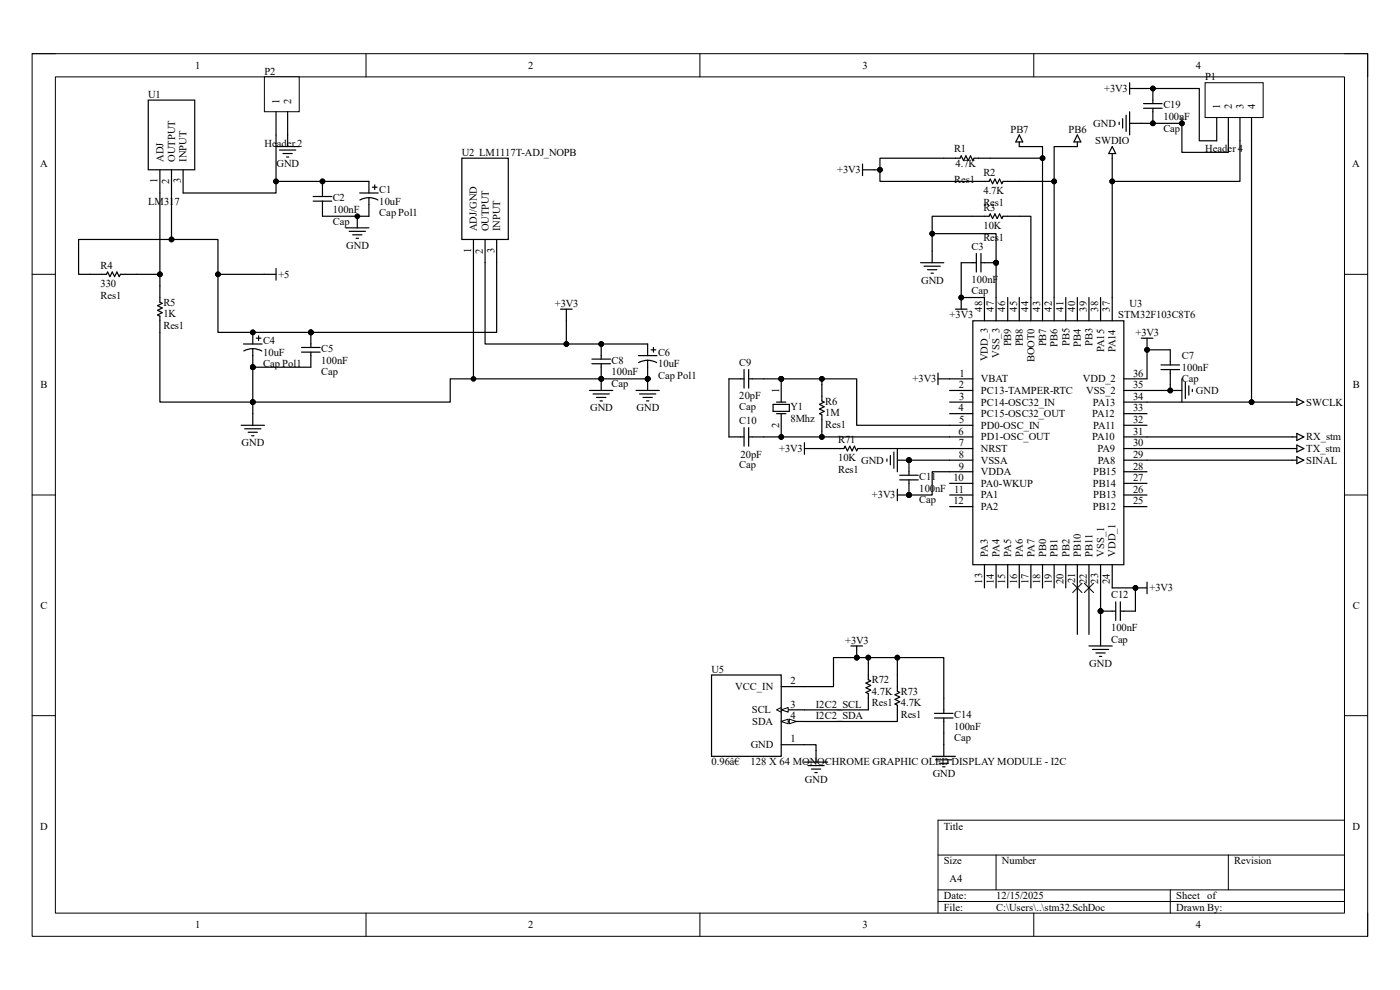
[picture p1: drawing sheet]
<svg xmlns="http://www.w3.org/2000/svg" width="297mm" height="210mm" viewBox="0 0 297 210" stroke-linecap="round" stroke-linejoin="round" font-family="sans-serif">
<path d="M6.8 11.4h283.4v187.2h-283.4z" fill="none" stroke="#000" stroke-width=".21"/>
<path d="M11.7 16.3h273.5v177.4h-273.5z" fill-rule="evenodd" fill="#fff"/>
<g fill="none" stroke="#000" stroke-width=".21">
<path d="M6.8 11.4h4.9M11.7 16.3h273.5v177.4h-273.5zM77.6 11.4v4.9M148.5 11.4v4.9M219.3 11.4v4.9M285.2 11.4h5v4.9M6.8 58.2h4.9M285.2 58.2h5M6.8 105h4.9M285.2 105h5M6.8 151.8h4.9M285.2 151.8h5"/>
<path d="M285.2 174h-86.2v19.7M77.6 193.7v4.9M148.5 193.7v4.9M199 181.4h86.2M199 188.8h86.2M199 191.2h86.2M211.3 181.4v7.4M219.3 193.7v4.9M248.3 188.8v4.9M260.6 181.4v7.4M290.2 193.7v4.9"/>
</g>
<path d="M206.4 68.1h32v51.7h-32z" fill-rule="evenodd" fill="#fff"/>
<g fill="none" stroke="#000" stroke-width=".25">
<path d="M183 34.8v2.5M183 36h2.4M200.2 33.6h3.5l.2-.5 .5 .9 .5-.9 .5 .9 .5-.9 .5 .9 .2-.4h3.5M206.4 38.5h3.4l.3-.5 .5 1 .5-1 .5 1 .5-1 .4 1 .3-.5h3.4M216.2 30.1v1M216.2 28.6l.8 1.5h-1.5zM228.6 30.1v1M228.6 28.6l.7 1.5h-1.5zM236 32.6v1M236 31.1l.7 1.5h-1.5zM195.3 55.7h4.9M196 56.5h3.5"/>
<path d="M196.8 57.2h2M197.5 58h.5M197.8 53.3v2.4M203.9 55.7h3.2M206.4 45.9h3.4l.3-.5 .5 1 .5-1 .5 1 .5-1 .4 1 .3-.5h3.4M207.1 53.8v3.9M208.1 55.7h3.2M208.1 53.8v3.9M206.4 68.1h32v51.7h-32zM208.9 63.1v5M211.3 63.1v5M213.8 63.1v5"/>
<path d="M216.2 63.1v5M218.7 63.1v5M221.2 63.1v5M223.6 63.1v5M226.1 63.1v5M228.6 63.1v5M231 63.1v5M233.5 63.1v5M236 63.1v5M246.3 77.4h3.9M246.3 78.4h3.9M248.3 74.2v3.2"/>
<path d="M248.3 78.4v3.2M175.6 95.2h3.4l.3-.5 .5 .9 .5-.9 .5 .9 .5-.9 .4 .9 .3-.4h3.4M201.5 80.4h4.9M201.5 82.8h4.9M201.5 85.3h4.9M201.5 87.8h4.9M201.5 90.2h4.9M201.5 92.7h4.9M201.5 95.2h4.9M201.5 97.6h4.9M238.4 80.4h4.9M238.4 82.8h4.9"/>
<path d="M238.4 85.3h4.9M238.4 87.8h4.9M238.4 90.2h4.9M238.4 92.7h4.9M238.4 95.2h4.9M238.4 97.6h4.9M274.1 85.3h1M274.1 92.7h1M274.1 95.2h1M274.1 97.6h1M275.1 94.4l1.5 .8-1.5 .7zM275.1 84.6l1.5 .7-1.5 .7z"/>
<path d="M275.1 91.9l1.5 .8-1.5 .7zM275.1 96.9l1.5 .7-1.5 .8zM201.5 100.1h4.9M201.5 102.5h4.9M201.5 105h4.9M201.5 107.5h4.9M208.9 119.8v4.9M211.3 119.8v4.9M213.8 119.8v4.9M216.2 119.8v4.9M218.7 119.8v4.9M221.2 119.8v4.9"/>
<path d="M223.6 119.8v4.9M226.1 119.8v4.9M228.6 119.8v4.9M231 119.8v4.9M233.5 119.8v4.9M236 119.8v4.9M238.4 100.1h4.9M238.4 102.5h4.9M238.4 105h4.9M238.4 107.5h4.9M233.5 129.6h3.2M236.7 127.7v3.9"/>
<path d="M237.7 129.6h3.2M237.7 127.7v3.9"/>
</g>
<g fill="#000">
<circle cx="211.3" cy="55.7" r=".5"/>
<circle cx="233.5" cy="129.6" r=".5"/>
</g>
<g fill="none" stroke="#000" stroke-width=".21">
<circle cx="211.3" cy="55.7" r=".5"/>
<circle cx="233.5" cy="129.6" r=".5"/>
</g>
<path d="M31.5 21.2h9.8v14.8h-9.8z" fill-rule="evenodd" fill="#fff"/>
<path d="M31.5 21.2h9.8v14.8h-9.8zM33.9 36v4.9M36.4 36v4.9M38.8 36v4.9" fill="none" stroke="#000" stroke-width=".25"/>
<path d="M98 33.6h9.8v17.2h-9.8z" fill-rule="evenodd" fill="#fff"/>
<g fill="none" stroke="#000" stroke-width=".25">
<path d="M68.4 38.5v3.2M78.3 38.5v2.4M79 39.7h1M79.5 39.2v1M98 33.6h9.8v17.2h-9.8zM19.1 58.2h3.5l.2-.5 .5 1 .5-1 .5 1 .5-1 .5 1 .2-.5h3.5M56.1 58.2h2.5M58.6 57v2.4M66.4 41.7h4M66.4 42.7h4M68.4 42.7v3.2M73.3 48.3h5"/>
<path d="M74.1 49.1h3.4M74.8 49.8h2M75.6 50.6h.4M75.8 45.9v2.4M76.3 40.9h3.9M78.3 41.9l1.1 .2 .8 .3M78.3 41.9l-1.2 .2-.7 .3M78.3 41.9v4M100.4 50.8v4.9M102.9 50.8v4.9M105.4 50.8v4.9M33.9 60.7v3.4l.5 .3-1 .4 1 .5-1 .5 1 .5-1 .5 .5 .3v3.4"/>
<path d="M51.7 73h3.9M53.6 74l1.2 .1 .7 .4M53.6 74l-1.1 .1-.8 .4M53.6 70.5v2.5M53.6 74v3.9M54.4 71.7h1M54.9 71.2v1M64 73.7h3.9M64 74.7h3.9M65.9 70.5v3.2M65.9 74.7v3.2M118.9 65.6h2.5"/>
<path d="M120.2 65.6v2.5M125.6 76.2h3.9M125.6 77.2h3.9M127.5 73v3.2M127.5 77.2v5.6M135.4 75.4h4M137.4 76.4l.8 .1 1.1 .4M137.4 76.4l-.8 .1-1.1 .4M137.4 73v2.4M137.4 76.4v6.4M138.1 74.2h1M138.6 73.7v1"/>
<path d="M51.2 90.2h4.9M51.9 91h3.5M52.6 91.7h2M53.4 92.4h.5M53.6 87.8v2.4M125.1 82.8h4.9M125.8 83.6h3.5M126.6 84.3h1.9M127.3 85h.5M134.9 82.8h5M135.7 83.6h3.4M136.4 84.3h2"/>
<path d="M137.2 85h.4"/>
</g>
<g fill="#000">
<circle cx="68.4" cy="38.5" r=".5"/>
<circle cx="75.8" cy="45.9" r=".5"/>
<circle cx="53.6" cy="77.9" r=".5"/>
<circle cx="53.6" cy="70.5" r=".5"/>
<circle cx="66" cy="70.5" r=".5"/>
<circle cx="127.6" cy="73" r=".5"/>
<circle cx="127.6" cy="80.4" r=".5"/>
<circle cx="137.4" cy="80.4" r=".5"/>
</g>
<g fill="none" stroke="#000" stroke-width=".21">
<circle cx="68.4" cy="38.5" r=".5"/>
<circle cx="75.8" cy="45.9" r=".5"/>
<circle cx="53.6" cy="77.9" r=".5"/>
<circle cx="53.6" cy="70.5" r=".5"/>
<circle cx="66" cy="70.5" r=".5"/>
<circle cx="127.6" cy="73" r=".5"/>
<circle cx="127.6" cy="80.4" r=".5"/>
<circle cx="137.4" cy="80.4" r=".5"/>
</g>
<path d="M151 143.2h14.7v17.2h-14.7z" fill-rule="evenodd" fill="#fff"/>
<path d="M151 143.2h14.7v17.2h-14.7zM165.7 145.7h5M165.7 150.6h5" fill="none" stroke="#000" stroke-width=".25"/>
<path d="M165.7 150.6l1.5-.5v1z" fill="#fff"/>
<path d="M165.7 150.6l1.5-.5v1zM165.7 150.1l-1 .5 1 .5" fill="none" stroke="#000" stroke-width=".21"/>
<path d="M165.7 153.1h5" fill="none" stroke="#000" stroke-width=".25"/>
<path d="M165.7 153.1l1.5-.5v.9z" fill="#fff"/>
<path d="M165.7 153.1l1.5-.5v.9z" fill="none" stroke="#000" stroke-width=".21"/>
<path d="M167.5 152.6l1.4 .5-1.4 .4z" fill="#fff"/>
<g fill="none" stroke="#000" stroke-width=".21">
<path d="M167.5 152.6l1.4 .5-1.4 .4z"/>
<circle cx="244.6" cy="18.8" r=".5"/>
<circle cx="244.6" cy="26.2" r=".5"/>
<circle cx="203.9" cy="63.1" r=".5"/>
<circle cx="243.4" cy="74.2" r=".5"/>
<circle cx="165.7" cy="80.4" r=".5"/>
<circle cx="165.7" cy="92.7" r=".5"/>
<circle cx="192.8" cy="97.6" r=".5"/>
<circle cx="248.3" cy="82.8" r=".5"/>
<circle cx="192.8" cy="105" r=".5"/>
<circle cx="181.8" cy="139.5" r=".5"/>
<circle cx="240.9" cy="124.7" r=".5"/>
</g>
<g fill="none" stroke="#000" stroke-width=".25">
<path d="M239.6 17.5v2.5M239.6 18.8h2.5M244.6 18.8v3.2M58.6 31.1h4.9M59.3 31.8h3.4M60 32.6h2M60.8 33.3h.5M61 28.6v2.5M237.4 25.9v.5M238.2 25.2v2M238.9 24.4v3.5M239.6 23.7v4.9"/>
<path d="M239.6 26.2h2.5M242.6 23h3.9M242.6 22h3.9M244.6 23v3.2M157.9 78.4v3.9M158.8 78.4v3.9M199 79.1v2.5M202.7 65.6h2.5M203.9 63.1v2.5M242.1 71.7h2.5M243.3 71.7v2.5M154.6 80.4h3.3"/>
<path d="M154.6 92.7h3.3M157.9 90.7v4M158.8 80.4h3.2M158.8 90.7v4M158.8 92.7h3.2M164 85.8h3.5v1.5h-3.5zM164.7 87.8h2M164.7 85.3h2M165.7 80.4v4.9M165.7 87.8v4.9M170.7 93.9v2.5M170.7 95.2h2.4"/>
<path d="M174.4 81.6v3.4l.4 .3-.9 .5 .9 .5-.9 .5 .9 .5-.9 .5 .5 .2v3.5M188.2 97.4v.5M188.9 96.6v2M189.6 95.9v3.4M190.4 95.2v4.9M190.4 97.6h2.4v3.2M199 80.4h2.5M248.3 82.8h2.4M250.7 80.4v4.9M251.5 81.1v3.5M252.2 81.9v1.9M253 82.6v.5"/>
<path d="M190.4 103.8v2.4M190.9 100.8h3.9M190.9 101.8h3.9M192.8 101.8v3.2h-2.4M180.5 137h2.5M181.7 137v2.5M231 137h5M231.8 137.8h3.4M232.5 138.5h2M233.2 139.3h.5M233.5 134.6v2.4M240.9 124.7h2.4"/>
<path d="M243.3 123.5v2.5M165.7 158h5M173.1 159.2v2.5M184.2 140.7v3.5l.5 .2-1 .5 1 .5-1 .5 1 .5-1 .5 .5 .2v3.5M190.4 143.2v3.4l.5 .3-1 .5 1 .5-1 .5 1 .5-1 .5 .5 .2v3.5M198.3 151.3h3.9M198.3 152.3h3.9M200.2 148.1v3.2M200.2 152.3v3.2M200.2 158v2.4M170.7 161.7h4.9M171.4 162.4h3.4"/>
<path d="M172.1 163.2h2M172.9 163.9h.5M197.8 160.4h4.9M198.5 161.2h3.5M199.2 161.9h2M200 162.7h.5"/>
</g>
<g fill="#000">
<circle cx="244.6" cy="18.8" r=".5"/>
<circle cx="244.6" cy="26.2" r=".5"/>
<circle cx="203.9" cy="63.1" r=".5"/>
<circle cx="243.4" cy="74.2" r=".5"/>
<circle cx="165.7" cy="80.4" r=".5"/>
<circle cx="165.7" cy="92.7" r=".5"/>
<circle cx="192.8" cy="97.6" r=".5"/>
<circle cx="248.3" cy="82.8" r=".5"/>
<circle cx="192.8" cy="105" r=".5"/>
<circle cx="181.8" cy="139.5" r=".5"/>
<circle cx="240.9" cy="124.7" r=".5"/>
</g>
<path d="M255.7 17.5h12.3v7.4h-12.3z" fill-rule="evenodd" fill="#fff"/>
<path d="M255.7 17.5h12.3v7.4h-12.3zM227.6 123.7l2 2M229.6 123.7l-2 2M230 123.7l2 2M232 123.7l-2 2" fill="none" stroke="#000" stroke-width=".21"/>
<path d="M258.1 24.9v5M260.6 24.9v5M263.1 24.9v5M265.5 24.9v5" fill="none" stroke="#000" stroke-width=".25"/>
<path d="M56.1 16.3h7.4v7.4h-7.4z" fill-rule="evenodd" fill="#fff"/>
<g fill="none" stroke="#000" stroke-width=".21">
<path d="M56.1 16.3h7.4v7.4h-7.4z"/>
<circle cx="58.6" cy="38.5" r=".5"/>
<circle cx="186.7" cy="36" r=".5"/>
<circle cx="221.2" cy="33.6" r=".5"/>
<circle cx="223.6" cy="38.5" r=".5"/>
<circle cx="236" cy="38.5" r=".5"/>
<circle cx="250.7" cy="26.2" r=".5"/>
<circle cx="33.9" cy="58.2" r=".5"/>
<circle cx="36.4" cy="50.8" r=".5"/>
<circle cx="46.2" cy="58.2" r=".5"/>
<circle cx="197.8" cy="49.6" r=".5"/>
<circle cx="211.3" cy="55.7" r=".5"/>
<circle cx="53.6" cy="77.9" r=".5"/>
<circle cx="66" cy="70.5" r=".5"/>
<circle cx="120.2" cy="73" r=".5"/>
<circle cx="203.9" cy="63.1" r=".5"/>
<circle cx="243.4" cy="74.2" r=".5"/>
<circle cx="53.6" cy="85.3" r=".5"/>
<circle cx="100.4" cy="80.4" r=".5"/>
<circle cx="137.4" cy="80.4" r=".5"/>
<circle cx="165.7" cy="80.4" r=".5"/>
<circle cx="174.4" cy="92.7" r=".5"/>
<circle cx="174.4" cy="80.4" r=".5"/>
<circle cx="192.8" cy="97.6" r=".5"/>
<circle cx="248.3" cy="82.8" r=".5"/>
<circle cx="265.5" cy="85.3" r=".5"/>
<circle cx="192.8" cy="105" r=".5"/>
<circle cx="181.8" cy="139.5" r=".5"/>
<circle cx="184.2" cy="139.5" r=".5"/>
<circle cx="190.4" cy="139.5" r=".5"/>
<circle cx="233.5" cy="129.6" r=".5"/>
<circle cx="240.9" cy="124.7" r=".5"/>
</g>
<g fill="none" stroke="#000" stroke-width=".25">
<path d="M242.1 18.8h12.3v11.1h3.7M58.6 23.7v17.2h-19.8M58.6 38.5h19.7M61 23.7v4.9M186.7 36v2.5h19.7M200.2 33.6h-13.5v2.4h-1.3M210.1 33.6h11.1M216.2 31.1h5v32M216.2 38.5h7.4M228.6 31.1h-5v32M236 33.6v29.5M250.7 24.9v1.3h-8.6"/>
<path d="M250.7 26.2v6.1h9.9v-2.4M263.1 29.9v8.6h-27.1M265.5 29.9v55.4M29 58.2h4.9v2.5M33.9 40.9v17.3M36.4 40.9v9.9h-19.7v7.4h2.4M36.4 50.8h9.8v19.7h59.2v-14.8M46.2 58.2h9.9M68.4 45.9h9.9M100.4 55.7v24.7M102.9 55.7v17.3h34.5M197.8 49.6v3.7"/>
<path d="M203.9 55.7v7.4h5M206.4 45.9h-8.6v3.7h13.5v13.5M216.2 45.9h2.5v17.2M33.9 70.5v14.8h61.6v-4.9h41.9M65.9 77.9h-12.3v9.9M120.2 68.1v4.9M248.3 74.2h-5v6.2M154.6 80.4v12.3M162 80.4h19.7v9.8h19.8M173.1 95.2h2.5M174.4 91.5v1.2h-12.4M174.4 92.7h27.1"/>
<path d="M174.4 80.4v1.2M185.4 95.2h16.1M192.8 97.6h8.7M243.3 85.3h30.8M243.3 95.2h30.8M243.3 97.6h30.8M243.3 92.7h30.8M248.3 81.6v1.2h-5M201.5 100.1h-3.7v4.9h-5M184.2 139.5v1.2M190.4 139.5v3.7M228.6 124.7v9.9"/>
<path d="M231 124.7v9.9M233.5 124.7v9.9M236 124.7h4.9v4.9M170.7 158h2.4v1.2M170.7 145.7h6.1v-6.2h23.4v8.6M170.7 153.1h19.7M170.7 150.6h13.5M200.2 155.5v2.5"/>
</g>
<g fill="#000">
<circle cx="58.6" cy="38.5" r=".5"/>
<circle cx="186.7" cy="36" r=".5"/>
<circle cx="221.2" cy="33.6" r=".5"/>
<circle cx="223.6" cy="38.5" r=".5"/>
<circle cx="236" cy="38.5" r=".5"/>
<circle cx="250.7" cy="26.2" r=".5"/>
<circle cx="33.9" cy="58.2" r=".5"/>
<circle cx="36.4" cy="50.8" r=".5"/>
<circle cx="46.2" cy="58.2" r=".5"/>
<circle cx="197.8" cy="49.6" r=".5"/>
<circle cx="211.3" cy="55.7" r=".5"/>
<circle cx="53.6" cy="77.9" r=".5"/>
<circle cx="66" cy="70.5" r=".5"/>
<circle cx="120.2" cy="73" r=".5"/>
<circle cx="203.9" cy="63.1" r=".5"/>
<circle cx="243.4" cy="74.2" r=".5"/>
<circle cx="53.6" cy="85.3" r=".5"/>
<circle cx="100.4" cy="80.4" r=".5"/>
<circle cx="137.4" cy="80.4" r=".5"/>
<circle cx="165.7" cy="80.4" r=".5"/>
<circle cx="174.4" cy="92.7" r=".5"/>
<circle cx="174.4" cy="80.4" r=".5"/>
<circle cx="192.8" cy="97.6" r=".5"/>
<circle cx="248.3" cy="82.8" r=".5"/>
<circle cx="265.5" cy="85.3" r=".5"/>
<circle cx="192.8" cy="105" r=".5"/>
<circle cx="181.8" cy="139.5" r=".5"/>
<circle cx="184.2" cy="139.5" r=".5"/>
<circle cx="190.4" cy="139.5" r=".5"/>
<circle cx="233.5" cy="129.6" r=".5"/>
<circle cx="240.9" cy="124.7" r=".5"/>
</g>
<g font-size="2.2">
<text x="41.4" y="14.6">1</text>
<text x="56.1" y="15.8">P2</text>
<text x="112.1" y="14.6">2</text>
<text x="183" y="14.6">3</text>
<text x="253.7" y="14.6">4</text>
<text x="255.7" y="17.1">P1</text>
<text x="31.5" y="20.7">U1</text>
<text x="59.3" y="22" transform="rotate(-90 59.3 22)">1</text>
<text x="61.8" y="22" transform="rotate(-90 61.8 22)">2</text>
<text x="234.2" y="19.5">+3V3</text>
<text x="246.8" y="23">C19</text>
<text x="258.9" y="23.2" transform="rotate(-90 258.9 23.2)">1</text>
<text x="261.3" y="23.2" transform="rotate(-90 261.3 23.2)">2</text>
<text x="263.8" y="23.2" transform="rotate(-90 263.8 23.2)">3</text>
<text x="266.3" y="23.2" transform="rotate(-90 266.3 23.2)">4</text>
<text x="214.4" y="28.2">PB7</text>
<text x="226.7" y="28.2">PB6</text>
<text x="231.9" y="26.9">GND</text>
<text x="246.8" y="25.4">100nF</text>
<text x="246.8" y="27.9">Cap</text>
<text x="8.5" y="35.5">A</text>
<text x="34.7" y="34.3" transform="rotate(-90 34.7 34.3)">ADJ</text>
<text x="37.1" y="34.3" transform="rotate(-90 37.1 34.3)">OUTPUT</text>
<text x="39.6" y="34.3" transform="rotate(-90 39.6 34.3)">INPUT</text>
<text x="56.1" y="31.1">Header 2</text>
<text x="58.6" y="35.5">GND</text>
<text x="98" y="33.1">U2 LM1117T-ADJ_NOPB</text>
<text x="202.4" y="32.3">R1</text>
<text x="202.7" y="35.5">4.7K</text>
<text x="232.3" y="30.6">SWDIO</text>
<text x="255.7" y="32.3">Header 4</text>
<text x="286.9" y="35.5">A</text>
<text x="33.4" y="38.8" transform="rotate(-90 33.4 38.8)">1</text>
<text x="35.9" y="39" transform="rotate(-90 35.9 39)">2</text>
<text x="38.4" y="38.9" transform="rotate(-90 38.4 38.9)">3</text>
<text x="80.5" y="40.9">C1</text>
<text x="177.6" y="36.8">+3V3</text>
<text x="202.4" y="38.7">Res1</text>
<text x="208.6" y="41.2">4.7K</text>
<text x="208.6" y="37.3">R2</text>
<text x="31.5" y="43.4">LM317</text>
<text x="70.6" y="45.1">100nF</text>
<text x="70.6" y="42.7">C2</text>
<text x="70.6" y="47.6">Cap</text>
<text x="80.5" y="43.4">10uF</text>
<text x="80.5" y="45.9">Cap Pol1</text>
<text x="208.6" y="43.6">Res1</text>
<text x="208.6" y="44.7">R3</text>
<text x="73.4" y="52.8">GND</text>
<text x="99.9" y="53.6" transform="rotate(-90 99.9 53.6)">1</text>
<text x="101.2" y="49.1" transform="rotate(-90 101.2 49.1)">ADJ/GND</text>
<text x="102.4" y="53.8" transform="rotate(-90 102.4 53.8)">2</text>
<text x="103.7" y="49.1" transform="rotate(-90 103.7 49.1)">OUTPUT</text>
<text x="104.9" y="53.7" transform="rotate(-90 104.9 53.7)">3</text>
<text x="106.1" y="49.1" transform="rotate(-90 106.1 49.1)">INPUT</text>
<text x="206.1" y="53">C3</text>
<text x="208.6" y="48.6">10K</text>
<text x="208.6" y="51.1">Res1</text>
<text x="21.3" y="57">R4</text>
<text x="59.1" y="58.9">+5</text>
<text x="206.1" y="59.9">100nF</text>
<text x="21.3" y="60.9">330</text>
<text x="21.3" y="63.4">Res1</text>
<text x="34.7" y="64.9">R5</text>
<text x="117.7" y="65.1">+3V3</text>
<text x="195.4" y="60.2">GND</text>
<text x="206.1" y="62.4">Cap</text>
<text x="239.6" y="65.1">U3</text>
<text x="34.7" y="67.3">1K</text>
<text x="34.7" y="69.8">Res1</text>
<text x="201.5" y="67.6">+3V3</text>
<text x="208.4" y="66.1" transform="rotate(-90 208.4 66.1)">48</text>
<text x="210.8" y="66.1" transform="rotate(-90 210.8 66.1)">47</text>
<text x="213.3" y="66.1" transform="rotate(-90 213.3 66.1)">46</text>
<text x="215.8" y="66.1" transform="rotate(-90 215.8 66.1)">45</text>
<text x="218.2" y="66.1" transform="rotate(-90 218.2 66.1)">44</text>
<text x="220.7" y="66.1" transform="rotate(-90 220.7 66.1)">43</text>
<text x="223.1" y="66.1" transform="rotate(-90 223.1 66.1)">42</text>
<text x="225.6" y="66.1" transform="rotate(-90 225.6 66.1)">41</text>
<text x="228.1" y="66.1" transform="rotate(-90 228.1 66.1)">40</text>
<text x="230.5" y="66.1" transform="rotate(-90 230.5 66.1)">39</text>
<text x="233" y="66.1" transform="rotate(-90 233 66.1)">38</text>
<text x="235.5" y="66.1" transform="rotate(-90 235.5 66.1)">37</text>
<text x="237.2" y="67.6">STM32F103C8T6</text>
<text x="240.9" y="71.2">+3V3</text>
<text x="55.8" y="75.4">10uF</text>
<text x="55.8" y="73">C4</text>
<text x="55.8" y="77.9">Cap Pol1</text>
<text x="68.2" y="77.2">100nF</text>
<text x="68.2" y="74.7">C5</text>
<text x="129.8" y="77.2">C8</text>
<text x="139.6" y="77.9">10uF</text>
<text x="139.6" y="75.4">C6</text>
<text x="156.8" y="77.7">C9</text>
<text x="209.6" y="76.6" transform="rotate(-90 209.6 76.6)">VDD_3</text>
<text x="212" y="75.9" transform="rotate(-90 212 75.9)">VSS_3</text>
<text x="214.5" y="73.5" transform="rotate(-90 214.5 73.5)">PB9</text>
<text x="217" y="73.5" transform="rotate(-90 217 73.5)">PB8</text>
<text x="219.5" y="76.9" transform="rotate(-90 219.5 76.9)">BOOT0</text>
<text x="221.9" y="73.5" transform="rotate(-90 221.9 73.5)">PB7</text>
<text x="224.4" y="73.5" transform="rotate(-90 224.4 73.5)">PB6</text>
<text x="226.9" y="73.4" transform="rotate(-90 226.9 73.4)">PB5</text>
<text x="229.3" y="73.5" transform="rotate(-90 229.3 73.5)">PB4</text>
<text x="231.8" y="73.4" transform="rotate(-90 231.8 73.4)">PB3</text>
<text x="234.2" y="74.7" transform="rotate(-90 234.2 74.7)">PA15</text>
<text x="236.7" y="74.8" transform="rotate(-90 236.7 74.8)">PA14</text>
<text x="250.7" y="76.2">C7</text>
<text x="8.6" y="82.3">B</text>
<text x="68.2" y="79.6">Cap</text>
<text x="129.8" y="79.6">100nF</text>
<text x="129.8" y="82.1">Cap</text>
<text x="139.6" y="80.4">Cap Pol1</text>
<text x="165.3" y="83.3" transform="rotate(-90 165.3 83.3)">1</text>
<text x="193.6" y="81.1">+3V3</text>
<text x="203.4" y="82.3">2</text>
<text x="203.6" y="79.9">1</text>
<text x="208.1" y="81.1">VBAT</text>
<text x="208.1" y="83.6">PC13-TAMPER-RTC</text>
<text x="229.7" y="81.1">VDD_2</text>
<text x="230.5" y="83.6">VSS_2</text>
<text x="240.4" y="79.9">36</text>
<text x="240.4" y="82.3">35</text>
<text x="250.7" y="78.7">100nF</text>
<text x="250.7" y="81.1">Cap</text>
<text x="253.7" y="83.6">GND</text>
<text x="287" y="82.3">B</text>
<text x="125.2" y="87.3">GND</text>
<text x="135" y="87.3">GND</text>
<text x="156.8" y="84.6">20pF</text>
<text x="156.8" y="87">Cap</text>
<text x="167.7" y="87">Y1</text>
<text x="167.7" y="89.5">8Mhz</text>
<text x="175.1" y="88.3">1M</text>
<text x="175.1" y="85.8">R6</text>
<text x="203.4" y="87.3">4</text>
<text x="203.5" y="89.7">5</text>
<text x="203.5" y="84.8">3</text>
<text x="208.1" y="86.1">PC14-OSC32_IN</text>
<text x="208.1" y="88.5">PC15-OSC32_OUT</text>
<text x="231.7" y="88.5">PA12</text>
<text x="231.8" y="86.1">PA13</text>
<text x="240.4" y="84.8">34</text>
<text x="240.4" y="87.3">33</text>
<text x="240.4" y="89.7">32</text>
<text x="277.1" y="86.1">SWCLK</text>
<text x="51.3" y="94.7">GND</text>
<text x="156.8" y="90">C10</text>
<text x="165.3" y="95.9">+3V3</text>
<text x="165.3" y="90.8" transform="rotate(-90 165.3 90.8)">2</text>
<text x="175.1" y="90.7">Res1</text>
<text x="177.8" y="93.9">R71</text>
<text x="203.4" y="92.2">6</text>
<text x="203.4" y="94.7">7</text>
<text x="208.1" y="91">PD0-OSC_IN</text>
<text x="208.1" y="93.4">PD1-OSC_OUT</text>
<text x="208.1" y="95.9">NRST</text>
<text x="231.7" y="93.4">PA10</text>
<text x="231.9" y="91">PA11</text>
<text x="232.8" y="95.9">PA9</text>
<text x="240.4" y="92.2">31</text>
<text x="240.4" y="94.7">30</text>
<text x="277.1" y="95.9">TX_stm</text>
<text x="277.1" y="93.4">RX_stm</text>
<text x="156.8" y="99.4">Cap</text>
<text x="157.1" y="97.1">20pF</text>
<text x="177.8" y="97.9">10K GND</text>
<text x="177.8" y="100.3">Res1</text>
<text x="195" y="101.8">C11</text>
<text x="203.4" y="97.1">8</text>
<text x="203.4" y="99.6">9</text>
<text x="208.1" y="98.4">VSSA</text>
<text x="208.1" y="100.8">VDDA</text>
<text x="231.9" y="100.8">PB15</text>
<text x="232.9" y="98.4">PA8</text>
<text x="240.4" y="97.1">29</text>
<text x="240.4" y="99.6">28</text>
<text x="277.1" y="98.4">SINAL</text>
<text x="185" y="105.7">+3V3</text>
<text x="195" y="104.3">100nF</text>
<text x="195" y="106.7">Cap</text>
<text x="202.3" y="102.1">10</text>
<text x="202.3" y="107">12</text>
<text x="202.4" y="104.5">11</text>
<text x="208.1" y="103.3">PA0-WKUP</text>
<text x="208.1" y="105.7">PA1</text>
<text x="231.8" y="103.3">PB14</text>
<text x="231.9" y="105.7">PB13</text>
<text x="240.4" y="102.1">27</text>
<text x="240.4" y="104.5">26</text>
<text x="240.4" y="107">25</text>
<text x="208.1" y="108.2">PA2</text>
<text x="231.8" y="108.2">PB12</text>
<text x="209.6" y="118.1" transform="rotate(-90 209.6 118.1)">PA3</text>
<text x="212" y="118.1" transform="rotate(-90 212 118.1)">PA4</text>
<text x="214.5" y="118.1" transform="rotate(-90 214.5 118.1)">PA5</text>
<text x="217" y="118.1" transform="rotate(-90 217 118.1)">PA6</text>
<text x="219.5" y="118.1" transform="rotate(-90 219.5 118.1)">PA7</text>
<text x="221.9" y="118.1" transform="rotate(-90 221.9 118.1)">PB0</text>
<text x="224.4" y="118.1" transform="rotate(-90 224.4 118.1)">PB1</text>
<text x="226.9" y="118.1" transform="rotate(-90 226.9 118.1)">PB2</text>
<text x="229.3" y="118.1" transform="rotate(-90 229.3 118.1)">PB10</text>
<text x="231.8" y="118.1" transform="rotate(-90 231.8 118.1)">PB11</text>
<text x="234.2" y="118.1" transform="rotate(-90 234.2 118.1)">VSS_1</text>
<text x="236.7" y="118.1" transform="rotate(-90 236.7 118.1)">VDD_1</text>
<text x="208.4" y="123.8" transform="rotate(-90 208.4 123.8)">13</text>
<text x="210.8" y="123.9" transform="rotate(-90 210.8 123.9)">14</text>
<text x="213.3" y="123.8" transform="rotate(-90 213.3 123.8)">15</text>
<text x="215.8" y="123.9" transform="rotate(-90 215.8 123.9)">16</text>
<text x="218.2" y="123.9" transform="rotate(-90 218.2 123.9)">17</text>
<text x="220.7" y="123.9" transform="rotate(-90 220.7 123.9)">18</text>
<text x="223.1" y="123.9" transform="rotate(-90 223.1 123.9)">19</text>
<text x="225.6" y="123.9" transform="rotate(-90 225.6 123.9)">20</text>
<text x="228.1" y="123.7" transform="rotate(-90 228.1 123.7)">21</text>
<text x="230.5" y="123.9" transform="rotate(-90 230.5 123.9)">22</text>
<text x="233" y="123.8" transform="rotate(-90 233 123.8)">23</text>
<text x="235.5" y="123.9" transform="rotate(-90 235.5 123.9)">24</text>
<text x="243.8" y="125.5">+3V3</text>
<text x="8.6" y="129.2">C</text>
<text x="235.7" y="127">C12</text>
<text x="287" y="129.2">C</text>
<text x="179.3" y="136.6">+3V3</text>
<text x="235.7" y="133.9">100nF</text>
<text x="235.7" y="136.3">Cap</text>
<text x="151" y="142.7">U5</text>
<text x="231.1" y="141.5">GND</text>
<text x="156" y="146.4">VCC_IN</text>
<text x="167.7" y="145.2">2</text>
<text x="185" y="147.4">4.7K</text>
<text x="185" y="144.9">R72</text>
<text x="185" y="149.9">Res1</text>
<text x="191.1" y="149.9">4.7K</text>
<text x="191.1" y="147.4">R73</text>
<text x="159.5" y="151.3">SCL</text>
<text x="159.6" y="153.8">SDA</text>
<text x="167.7" y="150.1">3</text>
<text x="167.7" y="152.6">4</text>
<text x="173.1" y="150.1">I2C2_SCL</text>
<text x="173.1" y="152.6">I2C2_SDA</text>
<text x="191.1" y="152.3">Res1</text>
<text x="202.4" y="154.8">100nF</text>
<text x="202.4" y="152.3">C14</text>
<text x="159.3" y="158.7">GND</text>
<text x="167.7" y="157.5">1</text>
<text x="202.4" y="157.3">Cap</text>
<text x="151" y="162.3">0.96â€</text>
<text x="159.2" y="162.3">128 X 64 MONOCHROME GRAPHIC OLED DISPLAY MODULE - I2C</text>
<text x="170.8" y="166.1">GND</text>
<text x="197.9" y="164.9">GND</text>
<text x="8.5" y="176">D</text>
<text x="200.2" y="176">Title</text>
<text x="286.9" y="176">D</text>
<text x="200.2" y="183.3">Size</text>
<text x="212.6" y="183.3">Number</text>
<text x="261.8" y="183.3">Revision</text>
<text x="200.2" y="190.8">Date:</text>
<text x="201.5" y="187.1">A4</text>
<text x="211.3" y="190.8">12/15/2025</text>
<text x="249.5" y="190.8">Sheet of</text>
<text x="41.4" y="196.9">1</text>
<text x="112.1" y="196.9">2</text>
<text x="183" y="196.9">3</text>
<text x="200.2" y="193.2">File:</text>
<text x="211.3" y="193.2">C:\Users\..\stm32.SchDoc</text>
<text x="249.5" y="193.2">Drawn By:</text>
<text x="253.7" y="196.9">4</text>
</g>
</svg>
